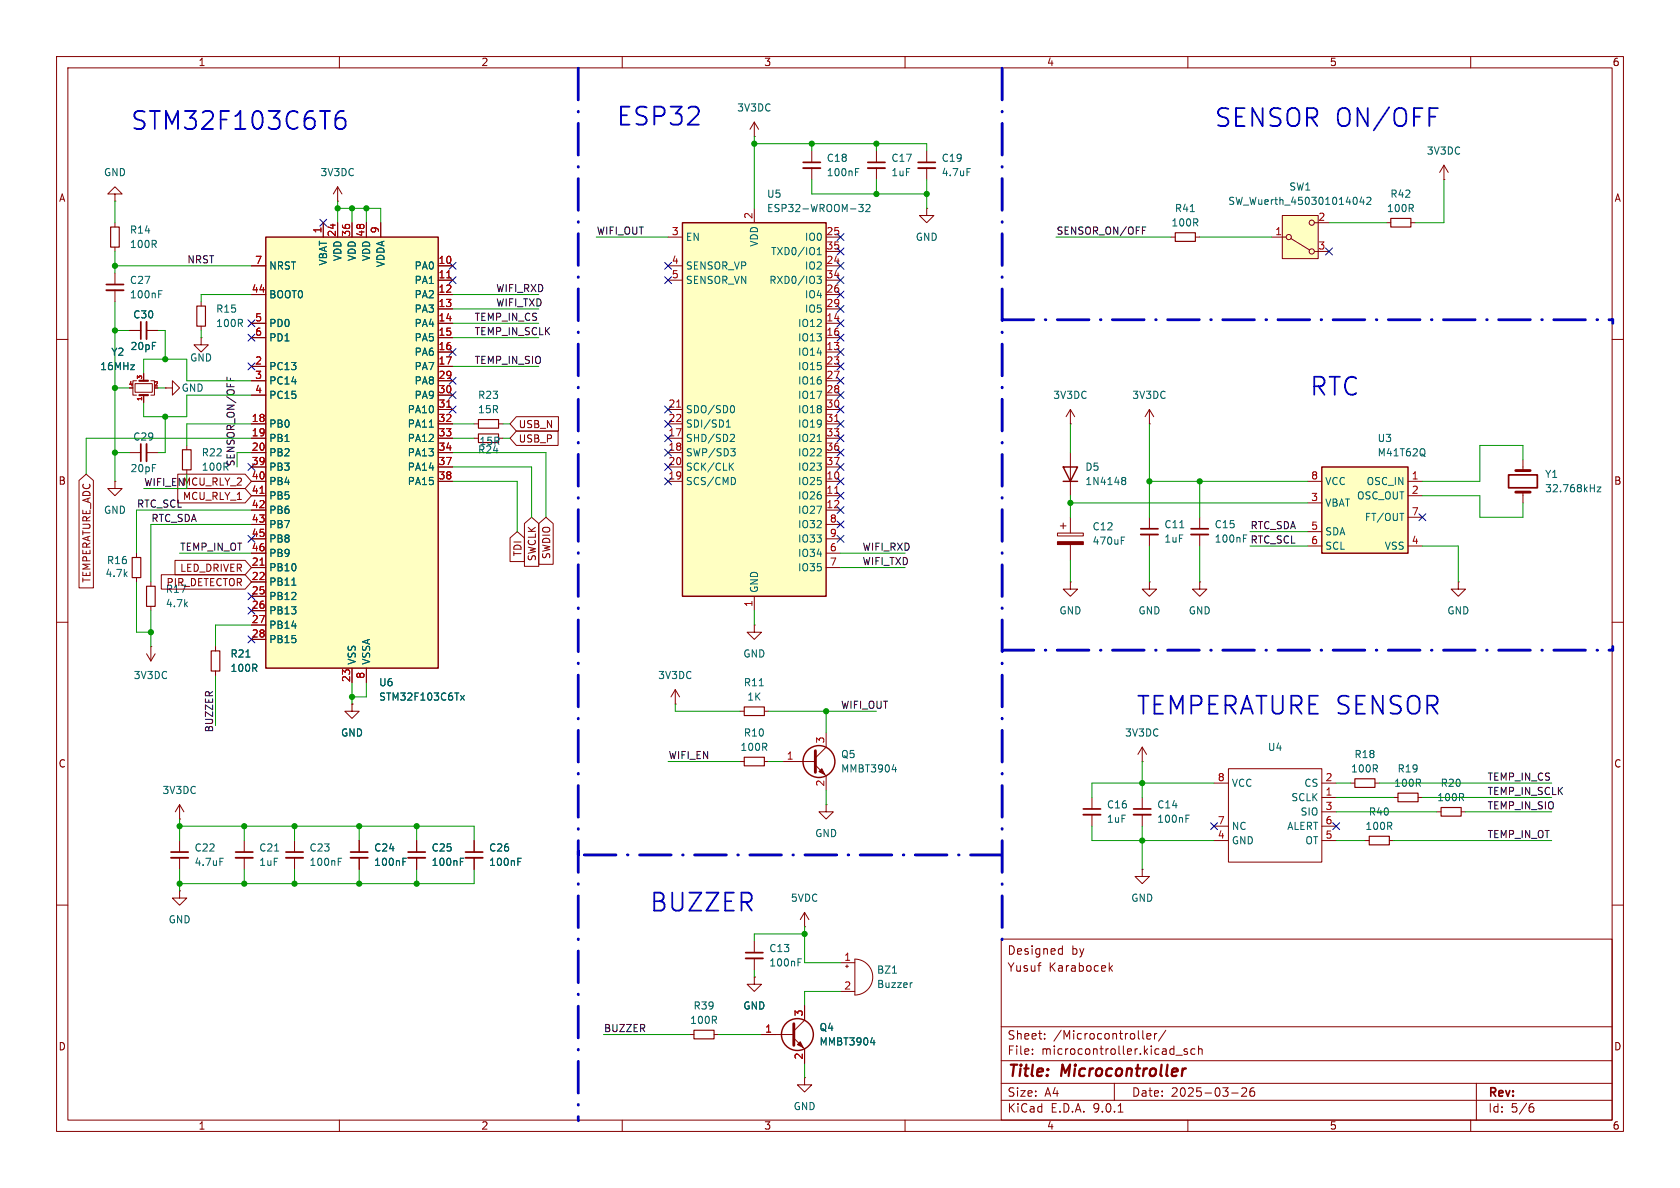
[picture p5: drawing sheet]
<svg xmlns="http://www.w3.org/2000/svg" width="297mm" height="210mm" viewBox="0 0 297 210" stroke-linecap="round" stroke-linejoin="round" font-family="sans-serif">
<g fill="none" stroke="#840000" stroke-width=".18">
<path d="M10 10h277v190h-277zM12 12h273v186h-273zM60 10v2M110 10v2M160 10v2M210 10v2M260 10v2M163.8 36.8v1.3h1.3l-1.3 1.3-1.2-1.3h1.2M163.8 36.8h.1M245.1 39.4h.8M249.4 39.4h.8M10 60h2"/>
<path d="M285 60h2M10 110h2M26.7 102.9v.7M26.7 107.2v.8M285 110h2M10 160h2M177 166h108v32h-108zM187.4 167.7l.4 .1M187.8 167.2v1.5M187.8 168.6l-.4 .1M196.1 170.2v1.5M196.2 171.1l.5 .6"/>
<path d="M196.7 170.7l-.6 .6M285 160h2M60 198v2M110 198v2M160 198v2M177 194.5h108M177 191.5h108M177 187.5h108M177 181.5h108M182.5 186.3v.1M182.5 185.5v.1M184.7 183.6v.1"/>
<path d="M184.7 182.8v.1M197 191.5v3M197.7 196.6h.8M202 182.2v1.3l.2 .2M202.7 183.2l.8-.1-.1-.3-.4-.1-.3 .2 .1 .7h.6M204.1 182.7v1M204.5 182.7l-.3 .1-.1 .2M206.1 182.1l-1.3 2M207.9 186.5h1.1M209.9 185.5l-.4-.1-.2 .2 .1 .2 .5 .2v.3h-.6M210 198v2M211.2 185.5l-.4-.1-.3 .3v.4l.2 .2h.5"/>
<path d="M211.9 185.5l.2-.1 .4 .1v.9M211.9 184.9v1.5M217.7 193.2h1.2M219.5 192.4l.6-.1 .2 .1 .1 .3-.9 1.1h.9M221.7 192.3a.59 .59 0 0 0-.7 .6v.6l.1 .2 .4 .1 .2-.1 .1-.5-.1-.3h-.5l-.2 .3M260 198v2M261 191.5v6.5M270.6 195.7h.4l.2 .3-.1 .5-.5 .1M271 195.1l-.4 .1"/>
</g>
<path d="M209.7 188.9l-.5 .2" fill="none" stroke="#840000" stroke-width=".4"/>
<path d="M245.9 38.6h3.5v1.5h-3.5zM25.9 103.6h1.5v3.6h-1.5z" fill="none" stroke="#840000" stroke-width=".2"/>
<path d="M47 41.9h30.5v76.2h-30.5z" fill="#ffffc2"/>
<path d="M47 41.9h30.5v76.2h-30.5z" fill="none" stroke="#840000" stroke-width=".25"/>
<g fill="none" stroke="#840000" stroke-width=".18">
<path d="M57.1 39.4v2.5M59.7 35.6h.1M59.7 33v2.6M59.7 39.4v2.5M59.7 33l-.8 1.3M59.7 33l.8 1.3M62.2 39.4v2.5M64.8 39.4v2.5M67.3 39.4v2.5M22.9 58.4h2M25.9 58.4h2M44.4 47h2.6"/>
<path d="M44.4 52.1h2.6M44.4 57.2h2.6M44.4 59.7h2.6M77.5 47h2.5M77.5 52.1h2.5M77.5 57.2h2.5M77.5 59.7h2.5M77.5 49.5h2.5M77.5 54.6h2.5M44.4 64.8h2.6M44.4 67.3h2.6M44.4 69.9h2.6"/>
<path d="M44.4 74.9h2.6M44.4 77.5h2.6M77.5 64.8h2.5M77.5 67.3h2.5M77.5 69.9h2.5M77.5 74.9h2.5M77.5 77.5h2.5M77.5 62.2h2.5M77.5 72.4h2.5M20.3 85.1v1.3h1.3l-1.3 1.2-1.3-1.2h1.3M20.3 85.1h.1M44.4 80h2.6"/>
<path d="M44.4 82.6h2.6M44.4 85.1h2.6M44.4 87.6h2.6M44.4 90.2h2.6M44.4 92.7h2.6M44.4 95.3h2.6M44.4 97.8h2.6M77.5 80h2.5M77.5 82.6h2.5M77.5 85.1h2.5M44.4 100.3h2.6M44.4 102.9h2.6"/>
<path d="M44.4 105.4h2.6M44.4 108h2.6M44.4 110.5h2.6M44.4 113h2.6M62.2 118.1v2.6M64.8 118.1v2.6M31.7 148.6v2M31.7 151.6v2.1M121.9 182.9h.8M126.2 182.9h.8M142.2 190.5v1.3h1.3l-1.3 1.2-1.2-1.2h1.2M142.2 190.5h.1"/>
</g>
<path d="M79 49.1h.7M79 72h.7M46 87.2h.7M46 99.9h.7" fill="none" stroke="#a90000" stroke-width=".18"/>
<path d="M75.9 75.5h.7M51.6 103.4h.7M81.4 122.9l.7 .9M82.1 122.9l-.7 .9M38.9 151.7h.6" fill="none" stroke="#006464" stroke-width=".18"/>
<path d="M122.7 182.1h3.5v1.5h-3.5z" fill="none" stroke="#840000" stroke-width=".2"/>
<path d="M24.9 56.9v3M30.2 150.6h3.1" fill="none" stroke="#840000" stroke-width=".3"/>
<path d="M25.9 56.9v3M30.2 151.6h3.1" fill="none" stroke="#840000" stroke-width=".33"/>
<path d="M226.7 38.1h6.3v7.6h-6.3z" fill="#ffffc2"/>
<g fill="none" stroke="#840000" stroke-width=".18">
<path d="M20.3 34.3h1.3l-1.3-1.3-1.3 1.3h1.3v1.3M20.3 35.6h.1M20.3 39.4v.7M226.7 38.1h6.3v7.6h-6.3zM232.4 39.4h2.5M255.3 31.8h.1M255.3 29.2l-.8 1.3M255.3 29.2l.7 1.3M255.3 29.2v2.6M20.3 43.7v.8M20.3 48.3v2M20.3 51.3v2"/>
<path d="M35.6 59.7v1.3h1.2l-1.2 1.2-1.3-1.2h1.3M35.6 59.7h.1M35.6 53.3v.8M35.6 57.7v.7M224.8 41.9h2.5M228.2 42.2l3.3 2M232.4 44.5h2.5M23.9 67.8h3v1.5h-3zM24.1 67.3h-.6v2.6h.6M25.4 66v1.3M25.4 69.9v1.2M26.7 67.3h.6v2.6h-.6"/>
<path d="M29.2 68.6h1.3v-1.3l1.2 1.3-1.2 1.3v-1.3M29.2 68.6h.1M83.8 77.5h.8M83.8 74.9h.8M88.1 77.5h.8M88.1 74.9h.8M25.9 115.6l.8 1.2M26.7 114.3h.1M26.7 114.3v2.5M27.4 115.6l-.7 1.2M38.1 114.3v.8M38.1 118.6v.8"/>
<path d="M203.2 102.9v1.2h1.3l-1.3 1.3-1.3-1.3h1.3M203.2 102.9h.1M212.1 102.9v1.2h1.3l-1.3 1.3-1.3-1.3h1.3M212.1 102.9h.1M257.8 102.9v1.2h1.3l-1.3 1.3-1.3-1.3h1.3M257.8 102.9h.1M201.9 134.6h.1M201.9 132.1v2.5M201.9 132.1l-.7 1.3M201.9 132.1l.8 1.3M214.6 138.4h2.6M217.2 135.9h16.5v16.5h-16.5z"/>
<path d="M233.7 138.4h2.5M238.8 138.4h.7M243.1 138.4h.7M31.7 144.8h.1M31.7 157.5v1.3h1.3l-1.3 1.2-1.2-1.2h1.2M31.7 157.5h.1M31.7 142.2l-.7 1.3M31.7 142.2l.8 1.3M31.7 142.2v2.6M73.7 148.6v2M73.7 151.6v2.1M83.8 148.6v2"/>
<path d="M83.8 151.6v2.1M146 142.2v1.3h1.3l-1.3 1.3-1.2-1.3h1.2M146 142.2h.1M193 141v2M193 144v2.1M201.9 153.7v1.2h1.3l-1.3 1.3-1.2-1.3h1.2M201.9 153.7h.1M201.9 141v2M201.9 144v2.1M214.6 148.6h2.6M214.6 146.1h2.6M233.7 148.6h2.5"/>
<path d="M233.7 141h2.5M233.7 143.5h2.5M233.7 146.1h2.5M241.3 148.6h.8M245.6 148.6h.8M246.4 141h.7M250.7 141h.8M254 143.5h.8M258.3 143.5h.8M142.2 177.8v2.5l-1.9 1.9M134.6 182.9h5.7M140.3 183.5l1.9 1.9v2.6"/>
<circle cx="231.9" cy="39.4" r=".46"/>
<circle cx="227.8" cy="41.9" r=".46"/>
<circle cx="231.9" cy="44.5" r=".46"/>
</g>
<g fill="none" stroke="#006464" stroke-width=".18">
<path d="M239.9 35.1v.8M240.7 34.8l-.3 .9h.8M241 35.3v.8M241.6 35l.5-.1 .3 .3-.8 .9h.8M28.1 52h.4M28.1 51.4h.6M43.5 116.1h.7M81.4 152.3h.4M81.4 151.7h.6M91.6 152.3h.4M91.6 151.7h.6M209.7 144.7h.4"/>
<path d="M209.7 144.1h.6M153.9 184.3h.8M154.5 183.9v.8"/>
</g>
<path d="M140.3 181v3.8" fill="none" stroke="#840000" stroke-width=".51"/>
<circle cx="141" cy="182.9" r="2.82" fill="none" stroke="#840000" stroke-width=".25"/>
<path d="M141 184.7l.5-.5 .5 1z" fill="#840000" stroke="#840000" stroke-width=".18"/>
<path d="M19.6 40.1h1.5v3.6h-1.5zM34.8 54.1h1.5v3.6h-1.5zM84.6 76.7h3.5v1.5h-3.5zM84.6 74.2h3.5v1.5h-3.5zM37.3 115.1h1.6v3.5h-1.6zM239.5 137.7h3.6v1.5h-3.6zM242.1 147.8h3.5v1.6h-3.5zM247.1 140.2h3.6v1.5h-3.6zM254.8 142.7h3.5v1.6h-3.5z" fill="none" stroke="#840000" stroke-width=".2"/>
<path d="M24.6 69.9h1.6M24.6 67.3h1.6" fill="none" stroke="#840000" stroke-width=".38"/>
<path d="M18.8 50.3h3M72.1 150.6h3.1M82.3 150.6h3M191.5 143h3.1M200.4 143h3.1" fill="none" stroke="#840000" stroke-width=".3"/>
<path d="M18.8 51.3h3M72.1 151.6h3.1M82.3 151.6h3M191.5 144h3.1M200.4 144h3.1" fill="none" stroke="#840000" stroke-width=".33"/>
<path d="M233.7 82.6h15.2v15.2h-15.2z" fill="#ffffc2"/>
<path d="M188 82.6h2.5l-1.3 2.5zM188 85.1h2.5M233.7 82.6h15.2v15.2h-15.2z" fill="none" stroke="#840000" stroke-width=".25"/>
<g fill="none" stroke="#840000" stroke-width=".18">
<path d="M133.3 24.1h.1M133.3 21.6v2.5M133.3 21.6l-.7 1.3M133.3 21.6l.8 1.3M143.5 26.7v2M143.5 29.7v2.1M154.9 26.7v2M154.9 29.7v2.1M163.8 26.7v2M163.8 29.7v2.1M207 41.9h.8M211.3 41.9h.8"/>
<path d="M33 78.7v.8M189.2 74.9h.1M189.2 72.4v2.5M189.2 72.4l-.7 1.3M189.2 72.4l.8 1.3M203.2 74.9h.1M203.2 72.4l-.8 1.3M203.2 72.4l.8 1.3M203.2 72.4v2.5M22.9 80h2M24.1 97.8v.8M25.9 80h2"/>
<path d="M33 83.1v.7M186.9 94.2h4.6v.5h-4.6zM187.5 93h1M188 92.5v1M189.2 80v7.6M189.2 91.4v2.8M189.2 96.3v2.8M203.2 91.4v2.1M203.2 94.5v2M212.1 91.4v2.1M212.1 94.5v2M231.1 85.1h2.6"/>
<path d="M231.1 88.9h2.6M231.1 94h2.6M231.1 96.5h2.6M248.9 85.1h2.6M248.9 96.5h2.6M248.9 87.6h2.6M248.9 91.4h2.6M269.2 81.3v1.9M269.2 87v1.9M24.1 102.1v.8M133.3 110.5v1.3h1.3l-1.3 1.2-1.2-1.2h1.2M133.3 110.5h.1"/>
<path d="M189.2 102.9v1.2h1.3l-1.3 1.3-1.2-1.3h1.2M189.2 102.9h.1M62.2 124.5v1.2h1.3l-1.3 1.3-1.2-1.3h1.2M62.2 124.5h.1M119.4 124.5h.1M119.4 121.9l-.8 1.3M119.4 121.9l.7 1.3M119.4 121.9v2.6M130.8 125.7h.8M130.8 134.6h.8M135.1 125.7h.8M135.1 134.6h.8"/>
<path d="M43.2 148.6v2M43.2 151.6v2.1M52.1 148.6v2M52.1 151.6v2.1M63.5 148.6v2M63.5 151.6v2.1M133.3 172.7v1.3h1.3l-1.3 1.3-1.2-1.3h1.2M133.3 172.7h.1M133.3 166.4v2M133.3 169.4v2.1M142.2 163.8h.1M142.2 161.3l-.7 1.3"/>
<path d="M142.2 161.3l.8 1.3M142.2 161.3v2.5"/>
</g>
<g fill="none" stroke="#006464" stroke-width=".18">
<path d="M151.2 29.8h.6M151.2 30.4h.5M171 29.8h.6M210.4 37.4h.8M251.8 79.5v.9M198.2 95.5h.5M198.2 94.9h.6M198.4 84.9h.1M198.4 84.5l.4-.1 .2 .1v.2l-.2 .2M198.5 84.9h.3M198.5 84.9l-.1 .1M198.8 84.9l.2 .3v.3l-.2 .2-.4-.1"/>
<path d="M208.6 93.3h.7M219.8 95.2h.4M219.8 94.6h.6M247.5 90.7h.7M251.8 80.7h.2M282.4 86.1h.6l-.6 .8h.6M134.2 121.2h.8M48.6 150.4h.7M59.8 152.3h.4M59.8 151.7h.6M71.2 152.3h.5M71.2 151.7h.6"/>
<path d="M141.1 170.1h.4M141.1 169.5h.6"/>
</g>
<path d="M142 28.7h3M153.4 28.7h3.1M162.3 28.7h3.1M24.9 78.5v3M201.7 93.5h3M210.6 93.5h3M266.7 83.9h5.1v2.3h-5.1zM41.7 150.6h3M50.5 150.6h3.1M62 150.6h3M131.8 168.4h3.1" fill="none" stroke="#840000" stroke-width=".3"/>
<path d="M142 29.7h3M153.4 29.7h3.1M162.3 29.7h3.1M25.9 78.5v3M201.7 94.5h3M210.6 94.5h3M41.7 151.6h3M50.5 151.6h3.1M62 151.6h3M131.8 169.4h3.1" fill="none" stroke="#840000" stroke-width=".33"/>
<path d="M186.9 95.8h4.6v.5h-4.6z" fill="#840000" stroke="#840000" stroke-width=".18"/>
<path d="M207.8 41.1h3.5v1.6h-3.5zM32.3 79.5h1.5v3.6h-1.5zM23.4 98.6h1.5v3.5h-1.5zM131.6 125h3.5v1.5h-3.5zM131.6 133.9h3.5v1.5h-3.5z" fill="none" stroke="#840000" stroke-width=".2"/>
<path d="M268 87h2.5M268 83.2h2.5" fill="none" stroke="#840000" stroke-width=".51"/>
<path d="M120.6 39.4h25.4v66h-25.4z" fill="#ffffc2"/>
<g fill="none" stroke="#840000" stroke-width=".25">
<path d="M120.6 39.4h25.4v66h-25.4z"/>
<circle cx="144.8" cy="134.6" r="2.82"/>
</g>
<g fill="none" stroke="#840000" stroke-width=".18">
<path d="M57.1 39.4v2.5M59.7 39.4v2.5M62.2 39.4v2.5M64.8 39.4v2.5M67.3 39.4v2.5M133.3 36.8v2.6M22.9 58.4h2M25.9 58.4h2M44.4 47h2.6M44.4 52.1h2.6M44.4 57.2h2.6M44.4 59.7h2.6"/>
<path d="M77.5 47h2.5M77.5 49.5h2.5M77.5 52.1h2.5M77.5 54.6h2.5M77.5 57.2h2.5M77.5 59.7h2.5M118.1 41.9h2.5M118.1 47h2.5M118.1 49.5h2.5M146 41.9h2.6M146 47h2.6M146 49.5h2.6"/>
<path d="M146 44.5h2.6M146 52.1h2.6M146 54.6h2.6M146 57.2h2.6M146 59.7h2.6M25.4 66v1.3M25.4 69.9v1.2M44.4 74.9h2.6M44.4 77.5h2.6M44.4 64.8h2.6M44.4 67.3h2.6M44.4 69.9h2.6"/>
<path d="M77.5 72.4h2.5M77.5 74.9h2.5M77.5 77.5h2.5M77.5 62.2h2.5M77.5 64.8h2.5M77.5 67.3h2.5M77.5 69.9h2.5M91.3 73.7h7.4v2.5h-7.4l-1.1-1.3zM91.3 76.2h7.4v2.5h-7.4l-1.1-1.2zM118.1 72.4h2.5M118.1 74.9h2.5M118.1 77.5h2.5"/>
<path d="M146 72.4h2.6M146 74.9h2.6M146 77.5h2.6M146 62.2h2.6M146 64.8h2.6M146 67.3h2.6M146 69.9h2.6M14 84.9l1.2-1.1 1.3 1.1v19h-2.5zM30.9 99.1h12.4l1.1 1.2-1.1 1.3h-12.4zM31.4 83.8h11.9l1.1 1.3-1.1 1.3h-11.9zM31.4 86.4h11.9l1.1 1.2-1.1 1.3h-11.9zM44.4 80h2.6"/>
<path d="M44.4 82.6h2.6M44.4 85.1h2.6M44.4 87.6h2.6M44.4 90.2h2.6M44.4 92.7h2.6M44.4 95.3h2.6M44.4 97.8h2.6M77.5 80h2.5M77.5 82.6h2.5M77.5 85.1h2.5M90.2 95.1l1.2-1.1 1.3 1.1v4.2h-2.5zM92.7 92.6l1.3-1.2 1.3 1.2v7.5h-2.6z"/>
<path d="M95.2 92.6l1.3-1.2 1.3 1.2v7.2h-2.6zM118.1 80h2.5M118.1 82.6h2.5M118.1 85.1h2.5M146 80h2.6M146 82.6h2.6M146 85.1h2.6M146 87.6h2.6M146 90.2h2.6M146 92.7h2.6M146 95.3h2.6M146 97.8h2.6"/>
<path d="M28.5 101.6h14.8l1.1 1.3-1.1 1.2h-14.8zM38.1 114.3v.8M38.1 118.6v.8M44.4 100.3h2.6M44.4 102.9h2.6M44.4 105.4h2.6M44.4 108h2.6M44.4 110.5h2.6M44.4 113h2.6M62.2 118.1v2.6M64.8 118.1v2.6M133.3 105.4v2.6"/>
<path d="M146 100.3h2.6M62.2 124.5h.1M138.4 134.6h5.7M144.1 135.3l1.9 1.9v2.5M146 129.5v2.6l-1.9 1.9M63.5 148.6v2M63.5 151.6v2.1M73.7 148.6v2M73.7 151.6v2.1M83.8 148.6v2M83.8 151.6v2.1M133.3 172.7h.1"/>
<path d="M142.2 177.8v2.5M148.6 170.2h2.5M148.6 175.3h2.5M149.5 170.8h.5M149.7 170.6v.5M151.1 169.5a3.2 3.2 0 0 1 3.2 3.2 3.2 3.2 0 0 1-3.2 3.2zM134.6 182.9h2.6M142.2 185.4v2.6"/>
</g>
<g fill="none" stroke="#006464" stroke-width=".18">
<path d="M151.8 36.1h.8l-.4 .5 .3 .1v.6l-.1 .1-.6-.1M153.1 36.3l.5-.2 .2 .4-.8 .9h.8M144.4 48.8h.8l-.4 .5 .3 .1v.6l-.1 .1-.5-.1M144.5 45h.7M144.5 44.1l.3-.3v1.2M75.9 75.5h.7M128.4 75.5h.7M128.4 74.6l.4-.4v1.3M129.2 79.3h.8l-.5 .5 .4 .1 .1 .4-.3 .3h-.3M129.3 76.8h.4l.1 .3-.7 .9h.7M129.4 71.7a.68 .68 0 0 1 .5 .6 .68 .68 0 0 1-.5 .7M144.5 78h.7"/>
<path d="M129.1 82.4l.6 .7M129.7 81.9l-.8 .7M129.8 84.5l.2 .4-.2 .7M43.5 116.1h.7M51.6 103.4h.7M81.4 122.9l.7 .9M82.1 122.9l-.7 .9M157.7 136h.8M158.3 135.6v.9M71.2 152.3h.5M71.2 151.7h.6M81.4 152.3h.4"/>
<path d="M81.4 151.7h.6M91.6 152.3h.4M91.6 151.7h.6M157.8 172h.7M161.3 173.7l-.3 .1M153.9 184.3h.8M154.5 183.9v.8"/>
</g>
<path d="M79 49.1h.7M79 72h.7M119.6 72h.7M147.6 74.5h.7M46 87.2h.7M46 99.9h.7M147.6 87.2h.7" fill="none" stroke="#a90000" stroke-width=".18"/>
<path d="M144.1 132.7v3.8" fill="none" stroke="#840000" stroke-width=".51"/>
<path d="M144.8 136.4l.5-.5 .5 1z" fill="#840000" stroke="#840000" stroke-width=".18"/>
<path d="M202 40.1h.6M40.1 66.7v.6" fill="none" stroke="#0f0f0f" stroke-width=".18"/>
<path d="M102.2 12.1v186M177.2 12.1v154.3M177.2 56.5h107.9M285.1 56.5v.7M177.2 114.9h107.9M285.1 114.3v.6M102.2 151.1v-.6M177.2 151.1h-75" fill="none" stroke="#0000c2" stroke-width=".51" stroke-dasharray="5.6 2 .1 2"/>
<g fill="none" stroke="#009600" stroke-width=".18">
<path d="M20.3 35.6v3.8M59.7 36.8h7.6v2.6M59.7 35.6v3.8M62.2 36.8v2.6M64.8 36.8v2.6M133.3 24.1v12.7M133.3 25.4h30.5v1.3M143.5 25.4v1.3M143.5 31.8v2.5h20.3M154.9 25.4v1.3M154.9 31.8v2.5M163.8 31.8v5"/>
<path d="M234.9 39.4h10.2M255.3 31.8v7.6h-5.1M20.3 44.5v3.8M20.3 53.3v31.8M20.3 58.4h2.6M20.3 47h24.1M27.9 58.4h1.3v5.1M35.6 58.4v1.3M44.4 52.1h-8.8v1.2M80 52.1h15.2M80 54.6h15.2M80 57.2h15.2"/>
<path d="M80 59.7h15.2M105.4 41.9h12.7M186.7 41.9h20.3M212.1 41.9h12.7M20.3 68.6h2.6M25.4 66v-2.5h7.6v3.8h11.4M27.9 68.6h1.3M29.2 73.7v6.3h-1.3M44.4 69.9h-11.4v3.8h-7.6v-2.6M44.4 74.9h-11.4v3.8M44.4 77.5h-29.2v6.3M80 74.9h3.8"/>
<path d="M80 77.5h3.8M80 64.8h15.2M88.9 74.9h1.3M88.9 77.5h1.3M189.2 74.9v5.1M203.2 74.9v16.5M20.3 80h2.6M31.7 97.8h12.7M33 83.8v2.6h-7.6M41.9 80h2.5M44.4 92.7h-17.7v10.2M44.4 90.2h-20.3v7.6"/>
<path d="M80 82.6h14v8.8M80 80h16.5v11.4M80 85.1h11.4v8.9M148.6 97.8h11.4M189.2 87.6v3.8M189.2 99.1v3.8M189.2 88.9h41.9M203.2 96.5v6.4M203.2 85.1h27.9M212.1 85.1v6.3M212.1 96.5v6.4M221 96.5h10.1"/>
<path d="M221 94h10.1M251.5 96.5h6.3v6.4M251.5 87.6h10.1v3.8h7.6v-2.5M269.2 81.3v-2.6h-7.6v6.4h-10.1M24.1 102.9v8.9h2.6M26.7 108v6.3M38.1 119.4v8.9M44.4 110.5h-6.3v3.8M133.3 108v2.5M148.6 100.3h11.4M62.2 120.7v3.8M64.8 120.7v2.5h-2.6"/>
<path d="M118.1 134.6h12.7M119.4 124.5v1.2h11.4M135.9 125.7h19M135.9 134.6h2.5M146 125.7v3.8M146 139.7v2.5M201.9 134.6v6.4M214.6 138.4h-21.6v2.6M236.2 138.4h2.6M243.8 138.4h30.5M31.7 146.1h52.1v2.5M31.7 144.8v3.8"/>
<path d="M31.7 153.7v3.8M43.2 146.1v2.5M43.2 153.7v2.5M52.1 146.1v2.5M52.1 153.7v2.5M63.5 146.1v2.5M63.5 153.7v2.5M73.7 146.1v2.5M73.7 153.7v2.5M83.8 153.7v2.5h-52.1M193 146.1v2.5h21.6M201.9 146.1v7.6"/>
<path d="M236.2 143.5h17.8M236.2 141h10.2M236.2 148.6h5.1M246.4 148.6h27.9M251.5 141h22.8M259.1 143.5h15.2M133.3 171.5v1.2M142.2 165.1h-8.9v1.3M142.2 163.8v6.4h6.4M148.6 175.3h-6.4v2.5M106.7 182.9h15.2M127 182.9h7.6"/>
<path d="M142.2 188v2.5"/>
</g>
<g fill="none" stroke="#000084" stroke-width=".18">
<path d="M56.5 38.8l1.3 1.2M57.8 38.8l-1.3 1.2M43.8 59.1l1.3 1.2M43.8 56.5l1.3 1.3M45.1 59.1l-1.3 1.2M45.1 56.5l-1.3 1.3M79.4 48.9l1.2 1.2M79.4 46.4l1.2 1.2M80.6 48.9l-1.2 1.2M80.6 46.4l-1.2 1.2M117.5 48.9l1.2 1.2M117.5 46.4l1.2 1.2"/>
<path d="M118.7 48.9l-1.2 1.2M118.7 46.4l-1.2 1.2M148 56.5l1.2 1.3M148 59.1l1.2 1.2M148 46.4l1.2 1.2M148 54l1.2 1.2M148 43.8l1.2 1.3M148 51.5l1.2 1.2M148 48.9l1.2 1.2M148 41.3l1.2 1.2M149.2 56.5l-1.2 1.3M149.2 59.1l-1.2 1.2"/>
<path d="M149.2 46.4l-1.2 1.2M149.2 54l-1.2 1.2M149.2 43.8l-1.2 1.3M149.2 51.5l-1.2 1.2M149.2 48.9l-1.2 1.2M149.2 41.3l-1.2 1.2M234.3 43.8l1.3 1.3M235.6 43.8l-1.3 1.3M43.8 64.2l1.3 1.2M45.1 64.2l-1.3 1.2M79.4 69.2l1.2 1.3M79.4 71.8l1.2 1.2"/>
<path d="M79.4 61.6l1.2 1.2M79.4 66.7l1.2 1.2M80.6 69.2l-1.2 1.3M80.6 71.8l-1.2 1.2M80.6 61.6l-1.2 1.2M80.6 66.7l-1.2 1.2M117.5 79.4l1.2 1.2M117.5 76.9l1.2 1.2M117.5 74.3l1.2 1.2M117.5 71.8l1.2 1.2M118.7 76.9l-1.2 1.2M118.7 74.3l-1.2 1.2"/>
<path d="M118.7 79.4l-1.2 1.2M118.7 71.8l-1.2 1.2M148 69.2l1.2 1.3M148 66.7l1.2 1.2M148 61.6l1.2 1.2M148 64.2l1.2 1.2M148 76.9l1.2 1.2M148 74.3l1.2 1.2M148 79.4l1.2 1.2M148 71.8l1.2 1.2M149.2 69.2l-1.2 1.3M149.2 66.7l-1.2 1.2"/>
<path d="M149.2 61.6l-1.2 1.2M149.2 64.2l-1.2 1.2M149.2 76.9l-1.2 1.2M149.2 74.3l-1.2 1.2M149.2 79.4l-1.2 1.2M149.2 71.8l-1.2 1.2M43.8 94.6l1.3 1.3M43.8 81.9l1.3 1.3M45.1 81.9l-1.3 1.3M45.1 94.6l-1.3 1.3M117.5 84.5l1.2 1.2M117.5 81.9l1.2 1.3"/>
<path d="M118.7 84.5l-1.2 1.2M118.7 81.9l-1.2 1.3M148 81.9l1.2 1.3M148 84.5l1.2 1.2M148 87l1.2 1.2M148 94.6l1.2 1.3M148 92.1l1.2 1.2M148 89.6l1.2 1.2M149.2 81.9l-1.2 1.3M149.2 84.5l-1.2 1.2M149.2 87l-1.2 1.2M149.2 94.6l-1.2 1.3"/>
<path d="M149.2 92.1l-1.2 1.2M149.2 89.6l-1.2 1.2M250.9 90.8l1.2 1.2M252.1 90.8l-1.2 1.2M43.8 112.4l1.3 1.2M43.8 107.3l1.3 1.3M43.8 104.8l1.3 1.2M45.1 112.4l-1.3 1.2M45.1 107.3l-1.3 1.3M45.1 104.8l-1.3 1.2M214 145.4l1.2 1.3M215.2 145.4l-1.2 1.3"/>
<path d="M235.6 145.4l1.2 1.3M236.8 145.4l-1.2 1.3"/>
</g>
<path d="M60.8 19.6a1.13 1.13 0 0 0-1.4 .8M252.7 19.1h1.5M59.4 21.1l.5-.3h.6l.4 .3 .2 .3v.8l-.3 .4-.3 .2h-.6l-.5-.3" fill="none" stroke="#0000c2" stroke-width=".32"/>
<g fill="#009600" stroke="#009600" stroke-width=".18">
<circle cx="20.3" cy="68.6" r=".46"/>
<circle cx="20.3" cy="58.4" r=".46"/>
<circle cx="29.2" cy="63.5" r=".46"/>
<circle cx="20.3" cy="47" r=".46"/>
<circle cx="73.7" cy="146.1" r=".46"/>
<circle cx="146" cy="125.7" r=".46"/>
<circle cx="73.7" cy="156.2" r=".46"/>
<circle cx="63.5" cy="156.2" r=".46"/>
<circle cx="142.2" cy="165.1" r=".46"/>
<circle cx="62.2" cy="36.8" r=".46"/>
<circle cx="59.7" cy="36.8" r=".46"/>
<circle cx="64.8" cy="36.8" r=".46"/>
<circle cx="62.2" cy="123.2" r=".46"/>
<circle cx="43.2" cy="146.1" r=".46"/>
<circle cx="52.1" cy="146.1" r=".46"/>
<circle cx="63.5" cy="146.1" r=".46"/>
<circle cx="52.1" cy="156.2" r=".46"/>
<circle cx="43.2" cy="156.2" r=".46"/>
<circle cx="31.7" cy="146.1" r=".46"/>
<circle cx="26.7" cy="111.8" r=".46"/>
<circle cx="31.7" cy="156.2" r=".46"/>
<circle cx="20.3" cy="80" r=".46"/>
<circle cx="29.2" cy="73.7" r=".46"/>
<circle cx="133.3" cy="25.4" r=".46"/>
<circle cx="143.5" cy="25.4" r=".46"/>
<circle cx="154.9" cy="25.4" r=".46"/>
<circle cx="154.9" cy="34.3" r=".46"/>
<circle cx="163.8" cy="34.3" r=".46"/>
<circle cx="201.9" cy="148.6" r=".46"/>
<circle cx="189.2" cy="88.9" r=".46"/>
<circle cx="203.2" cy="85.1" r=".46"/>
<circle cx="212.1" cy="85.1" r=".46"/>
<circle cx="201.9" cy="138.4" r=".46"/>
</g>
<g font-size="4.4" fill="#0000c2">
<text x="23" y="23.4">STM32F103C6T6</text>
<text x="108.9" y="22.6">ESP32</text>
<text x="214.6" y="22.9">SENSOR ON/OFF</text>
<text x="231.4" y="70.4">RTC</text>
<text x="200.8" y="126.8">TEMPERATURE SENSOR</text>
<text x="114.7" y="161.6">BUZZER</text>
</g>
<g font-size="2.8" fill="#840000">
<text x="178" y="190.9">Title:</text>
<text x="187.7" y="190.9">Microcontroller</text>
</g>
<g font-size="2.1" fill="#840000">
<text x="178" y="172">Yusuf</text>
<text x="178" y="169">Designed</text>
<text x="185.4" y="172">Karabocek</text>
<text x="189.4" y="169">by</text>
<text x="178" y="184">Sheet:</text>
<text x="186.2" y="184">/Microcontroller/</text>
<text x="178" y="186.7">File:</text>
<text x="184.1" y="186.7">microcontroller.kicad_sch</text>
<text x="178" y="196.9">KiCad</text>
<text x="178" y="194.1">Size:</text>
<text x="184.7" y="194.1">A4</text>
<text x="185.7" y="196.9">E.D.A.</text>
<text x="193.3" y="196.9">9.0.1</text>
<text x="200" y="194.1">Date:</text>
<text x="207" y="194.1">2025-03-26</text>
<text x="263" y="194.3">Rev:</text>
<text x="263" y="196.9">Id:</text>
<text x="267.1" y="196.9">5/6</text>
</g>
<g font-size="1.8" fill="#840000">
<text x="35" y="11.9">1</text>
<text x="85" y="11.9">2</text>
<text x="135" y="11.9">3</text>
<text x="185" y="11.9">4</text>
<text x="235" y="11.9">5</text>
<text x="285" y="11.9">6</text>
<text x="10.3" y="35.9">A</text>
<text x="285.3" y="35.9">A</text>
<text x="91.6" y="75.9">USB_N</text>
<text x="91.6" y="78.4">USB_P</text>
<text x="10.3" y="85.9">B</text>
<text x="32.2" y="88.6">MCU_RLY_1</text>
<text x="285.3" y="85.9">B</text>
<text x="31.8" y="101.3">LED_DRIVER</text>
<text x="92.4" y="98.5" transform="rotate(-90 92.4 98.5)">TDI</text>
<text x="94.9" y="99.3" transform="rotate(-90 94.9 99.3)">SWCLK</text>
<text x="97.5" y="98.9" transform="rotate(-90 97.5 98.9)">SWDIO</text>
<text x="16.2" y="103.1" transform="rotate(-90 16.2 103.1)">TEMPERATURE_ADC</text>
<text x="29.3" y="103.8">PIR_DETECTOR</text>
<text x="10.3" y="135.9">C</text>
<text x="285.3" y="135.9">C</text>
<text x="10.3" y="185.9">D</text>
<text x="285.3" y="185.9">D</text>
<text x="35" y="199.9">1</text>
<text x="85" y="199.9">2</text>
<text x="135" y="199.9">3</text>
<text x="185" y="199.9">4</text>
<text x="235" y="199.9">5</text>
<text x="285" y="199.9">6</text>
</g>
<g font-size="1.8" fill="#006464">
<text x="130.2" y="19.9">3V3DC</text>
<text x="146.1" y="28.8">C18</text>
<text x="157.5" y="28.8">C17</text>
<text x="166.4" y="28.8">C19</text>
<text x="252.1" y="27.5">3V3DC</text>
<text x="18.3" y="31.3">GND</text>
<text x="56.6" y="31.3">3V3DC</text>
<text x="135.5" y="35.2">U5</text>
<text x="146.1" y="31.3">100nF</text>
<text x="157.5" y="31.3">1uF</text>
<text x="166.4" y="31.3">4.7uF</text>
<text x="227.8" y="33.9">SW1</text>
<text x="245.7" y="35.2">R42</text>
<text x="22.9" y="41.5">R14</text>
<text x="135.5" y="37.7">ESP32-WROOM-32</text>
<text x="207" y="40.2">100R</text>
<text x="207.6" y="37.7">R41</text>
<text x="217" y="36.4">SW_Wuerth_450301014042</text>
<text x="245.1" y="37.7">100R</text>
<text x="22.9" y="44">100R</text>
<text x="47.5" y="47.9">NRST</text>
<text x="58" y="47" transform="rotate(-90 58 47)">VBAT</text>
<text x="60.6" y="46.2" transform="rotate(-90 60.6 46.2)">VDD</text>
<text x="63.1" y="46.2" transform="rotate(-90 63.1 46.2)">VDD</text>
<text x="65.6" y="46.2" transform="rotate(-90 65.6 46.2)">VDD</text>
<text x="68.2" y="47.3" transform="rotate(-90 68.2 47.3)">VDDA</text>
<text x="73.2" y="47.9">PA0</text>
<text x="121.2" y="42.8">EN</text>
<text x="121.2" y="47.9">SENSOR_VP</text>
<text x="134.2" y="43.7" transform="rotate(-90 134.2 43.7)">VDD</text>
<text x="136.2" y="45.3">TXD0/IO1</text>
<text x="142.2" y="42.8">IO0</text>
<text x="142.2" y="47.9">IO2</text>
<text x="161.8" y="42.8">GND</text>
<text x="22.9" y="52.9">100nF</text>
<text x="22.9" y="50.4">C27</text>
<text x="47.5" y="52.9">BOOT0</text>
<text x="73.2" y="50.4">PA1</text>
<text x="73.2" y="52.9">PA2</text>
<text x="121.2" y="50.4">SENSOR_VN</text>
<text x="135.9" y="50.4">RXD0/IO3</text>
<text x="142.2" y="52.9">IO4</text>
<text x="23.5" y="56.5">C30</text>
<text x="38.1" y="58">100R</text>
<text x="38.1" y="55.5">R15</text>
<text x="47.5" y="58">PD0</text>
<text x="73.2" y="55.5">PA3</text>
<text x="73.2" y="58">PA4</text>
<text x="141" y="58">IO12</text>
<text x="142.2" y="55.5">IO5</text>
<text x="17.6" y="65.6">16MHz</text>
<text x="19.6" y="63.1">Y2</text>
<text x="23" y="62.1">20pF</text>
<text x="33.5" y="64.1">GND</text>
<text x="47.5" y="60.6">PD1</text>
<text x="47.5" y="65.6">PC13</text>
<text x="73.2" y="60.6">PA5</text>
<text x="73.2" y="63.1">PA6</text>
<text x="73.2" y="65.6">PA7</text>
<text x="141" y="60.6">IO13</text>
<text x="141" y="63.1">IO14</text>
<text x="141" y="65.6">IO15</text>
<text x="32" y="69.4">GND</text>
<text x="47.5" y="68.2">PC14</text>
<text x="47.5" y="70.7">PC15</text>
<text x="73.2" y="68.2">PA8</text>
<text x="73.2" y="70.7">PA9</text>
<text x="84.4" y="70.7">R23</text>
<text x="141" y="68.2">IO16</text>
<text x="141" y="70.7">IO17</text>
<text x="186.1" y="70.7">3V3DC</text>
<text x="200.1" y="70.7">3V3DC</text>
<text x="47.5" y="75.8">PB0</text>
<text x="72" y="73.3">PA10</text>
<text x="72" y="75.8">PA11</text>
<text x="84.4" y="73.3">15R</text>
<text x="121.2" y="73.3">SDO/SD0</text>
<text x="121.2" y="75.8">SDI/SD1</text>
<text x="141" y="73.3">IO18</text>
<text x="141" y="75.8">IO19</text>
<text x="23" y="83.7">20pF</text>
<text x="23.5" y="78.1">C29</text>
<text x="35.6" y="80.9">R22</text>
<text x="47.5" y="78.3">PB1</text>
<text x="47.5" y="80.9">PB2</text>
<text x="47.5" y="83.4">PB3</text>
<text x="72" y="78.3">PA12</text>
<text x="72" y="80.9">PA13</text>
<text x="72" y="83.4">PA14</text>
<text x="84.4" y="80.4">R24</text>
<text x="84.7" y="78.8">15R</text>
<text x="121.2" y="78.3">SHD/SD2</text>
<text x="121.2" y="80.9">SWP/SD3</text>
<text x="121.2" y="83.4">SCK/CLK</text>
<text x="141" y="78.3">IO21</text>
<text x="141" y="80.9">IO22</text>
<text x="141" y="83.4">IO23</text>
<text x="191.8" y="83.4">D5</text>
<text x="243.5" y="80.9">M41T62Q</text>
<text x="243.5" y="78.3">U3</text>
<text x="47.5" y="86">PB4</text>
<text x="47.5" y="88.5">PB5</text>
<text x="72" y="86">PA15</text>
<text x="121.2" y="86">SCS/CMD</text>
<text x="141" y="86">IO25</text>
<text x="141" y="88.5">IO26</text>
<text x="191.8" y="86">1N4148</text>
<text x="234.2" y="86">VCC</text>
<text x="234.2" y="89.8">VBAT</text>
<text x="239.8" y="88.5">OSC_OUT</text>
<text x="241.5" y="86">OSC_IN</text>
<text x="273.1" y="84.7">Y1</text>
<text x="273.1" y="87.2">32.768kHz</text>
<text x="18.3" y="91">GND</text>
<text x="47.5" y="91">PB6</text>
<text x="47.5" y="93.6">PB7</text>
<text x="141" y="91">IO27</text>
<text x="141" y="93.6">IO32</text>
<text x="193" y="94">C12</text>
<text x="205.7" y="93.6">C11</text>
<text x="214.6" y="93.6">C15</text>
<text x="234.2" y="94.8">SDA</text>
<text x="241.2" y="92.3">FT/OUT</text>
<text x="18.8" y="99.9">R16</text>
<text x="47.5" y="96.1">PB8</text>
<text x="47.5" y="98.7">PB9</text>
<text x="47.5" y="101.2">PB10</text>
<text x="141" y="96.1">IO33</text>
<text x="141" y="98.7">IO34</text>
<text x="141" y="101.2">IO35</text>
<text x="193" y="96.5">470uF</text>
<text x="205.7" y="96.1">1uF</text>
<text x="214.6" y="96.1">100nF</text>
<text x="234.2" y="97.4">SCL</text>
<text x="244.7" y="97.4">VSS</text>
<text x="18.6" y="102.2">4.7k</text>
<text x="29.2" y="107.5">4.7k</text>
<text x="29.2" y="105">R17</text>
<text x="47.5" y="103.7">PB11</text>
<text x="47.5" y="106.3">PB12</text>
<text x="134.2" y="104.9" transform="rotate(-90 134.2 104.9)">GND</text>
<text x="47.5" y="108.8">PB13</text>
<text x="47.5" y="111.4">PB14</text>
<text x="47.5" y="113.9">PB15</text>
<text x="187.2" y="108.8">GND</text>
<text x="201.2" y="108.8">GND</text>
<text x="210.1" y="108.8">GND</text>
<text x="255.8" y="108.8">GND</text>
<text x="40.6" y="119">100R</text>
<text x="40.6" y="116.4">R21</text>
<text x="63.1" y="117.6" transform="rotate(-90 63.1 117.6)">VSS</text>
<text x="65.6" y="117.6" transform="rotate(-90 65.6 117.6)">VSSA</text>
<text x="131.3" y="116.4">GND</text>
<text x="23.5" y="120.2">3V3DC</text>
<text x="66.9" y="121.5">U6</text>
<text x="66.9" y="124.1">STM32F103C6Tx</text>
<text x="116.3" y="120.2">3V3DC</text>
<text x="131.4" y="121.5">R11</text>
<text x="132" y="124.1">1K</text>
<text x="60.2" y="130.4">GND</text>
<text x="131.4" y="130.4">R10</text>
<text x="198.8" y="130.4">3V3DC</text>
<text x="130.8" y="132.9">100R</text>
<text x="148.6" y="134.2">Q5</text>
<text x="148.6" y="136.8">MMBT3904</text>
<text x="224.1" y="132.9">U4</text>
<text x="238.7" y="136.8">100R</text>
<text x="239.4" y="134.2">R18</text>
<text x="247" y="136.8">R19</text>
<text x="28.6" y="140.6">3V3DC</text>
<text x="195.6" y="143.1">C16</text>
<text x="204.5" y="143.1">C14</text>
<text x="217.7" y="139.3">VCC</text>
<text x="228.2" y="141.8">SCLK</text>
<text x="230.5" y="139.3">CS</text>
<text x="246.4" y="139.3">100R</text>
<text x="254" y="141.8">100R</text>
<text x="254.6" y="139.3">R20</text>
<text x="144" y="148.2">GND</text>
<text x="195.6" y="145.6">1uF</text>
<text x="204.5" y="145.6">100nF</text>
<text x="217.7" y="146.9">NC</text>
<text x="217.7" y="149.5">GND</text>
<text x="227.5" y="146.9">ALERT</text>
<text x="229.8" y="144.4">SIO</text>
<text x="230.7" y="149.5">OT</text>
<text x="241.3" y="146.9">100R</text>
<text x="241.9" y="144.4">R40</text>
<text x="34.3" y="150.7">C22</text>
<text x="34.3" y="153.3">4.7uF</text>
<text x="45.7" y="153.3">1uF</text>
<text x="45.7" y="150.7">C21</text>
<text x="54.6" y="153.3">100nF</text>
<text x="54.6" y="150.7">C23</text>
<text x="66" y="153.3">100nF</text>
<text x="66" y="150.7">C24</text>
<text x="76.2" y="153.3">100nF</text>
<text x="76.2" y="150.7">C25</text>
<text x="86.4" y="153.3">100nF</text>
<text x="86.4" y="150.7">C26</text>
<text x="139.7" y="159.6">5VDC</text>
<text x="199.9" y="159.6">GND</text>
<text x="29.7" y="163.4">GND</text>
<text x="135.9" y="171">100nF</text>
<text x="135.9" y="168.5">C13</text>
<text x="154.9" y="172.3">BZ1</text>
<text x="122.5" y="178.7">R39</text>
<text x="131.3" y="178.7">GND</text>
<text x="154.9" y="174.9">Buzzer</text>
<text x="121.9" y="181.2">100R</text>
<text x="144.8" y="182.5">Q4</text>
<text x="144.8" y="185">MMBT3904</text>
<text x="140.2" y="196.4">GND</text>
</g>
<g font-size="1.8" fill="#a90000">
<text x="56.9" y="41.3" transform="rotate(-90 56.9 41.3)">1</text>
<text x="59.4" y="42" transform="rotate(-90 59.4 42)">24</text>
<text x="62" y="42" transform="rotate(-90 62 42)">36</text>
<text x="64.5" y="42" transform="rotate(-90 64.5 42)">48</text>
<text x="67.1" y="41.3" transform="rotate(-90 67.1 41.3)">9</text>
<text x="118.7" y="41.7">3</text>
<text x="133.1" y="38.8" transform="rotate(-90 133.1 38.8)">2</text>
<text x="146" y="41.7">25</text>
<text x="225.4" y="41.7">1</text>
<text x="233" y="39.1">2</text>
<text x="45" y="46.7">7</text>
<text x="77.4" y="46.7">10</text>
<text x="118.7" y="46.7">4</text>
<text x="146" y="44.2">35</text>
<text x="146" y="46.7">24</text>
<text x="233" y="44.2">3</text>
<text x="44.4" y="51.8">44</text>
<text x="77.4" y="49.3">11</text>
<text x="77.4" y="51.8">12</text>
<text x="118.7" y="49.3">5</text>
<text x="146" y="49.3">34</text>
<text x="146" y="51.8">26</text>
<text x="45" y="56.9">5</text>
<text x="45" y="59.4">6</text>
<text x="77.4" y="54.4">13</text>
<text x="77.4" y="56.9">14</text>
<text x="77.4" y="59.4">15</text>
<text x="146" y="54.4">29</text>
<text x="146" y="56.9">14</text>
<text x="146" y="59.4">16</text>
<text x="45" y="64.5">2</text>
<text x="77.4" y="62">16</text>
<text x="77.4" y="64.5">17</text>
<text x="146" y="62">13</text>
<text x="146" y="64.5">23</text>
<text x="45" y="67.1">3</text>
<text x="45" y="69.6">4</text>
<text x="77.4" y="67.1">29</text>
<text x="77.4" y="69.6">30</text>
<text x="146" y="67.1">27</text>
<text x="146" y="69.6">28</text>
<text x="44.4" y="74.7">18</text>
<text x="44.4" y="77.2">19</text>
<text x="77.4" y="72.1">31</text>
<text x="77.4" y="74.7">32</text>
<text x="77.4" y="77.2">33</text>
<text x="118.1" y="72.1">21</text>
<text x="118.1" y="74.7">22</text>
<text x="118.1" y="77.2">17</text>
<text x="146" y="72.1">30</text>
<text x="146" y="74.7">31</text>
<text x="146" y="77.2">33</text>
<text x="44.4" y="79.8">20</text>
<text x="44.4" y="82.3">39</text>
<text x="77.4" y="79.8">34</text>
<text x="77.4" y="82.3">37</text>
<text x="118.1" y="79.8">18</text>
<text x="118.1" y="82.3">20</text>
<text x="146" y="79.8">36</text>
<text x="146" y="82.3">37</text>
<text x="44.4" y="84.8">40</text>
<text x="44.4" y="87.4">41</text>
<text x="44.4" y="89.9">42</text>
<text x="77.4" y="84.8">38</text>
<text x="118.1" y="84.8">19</text>
<text x="146" y="84.8">10</text>
<text x="146" y="87.4">11</text>
<text x="146" y="89.9">12</text>
<text x="231.7" y="84.8">8</text>
<text x="231.7" y="88.6">3</text>
<text x="249.5" y="84.8">1</text>
<text x="249.5" y="87.4">2</text>
<text x="44.4" y="92.5">43</text>
<text x="44.4" y="95">45</text>
<text x="146.6" y="92.5">8</text>
<text x="146.6" y="95">9</text>
<text x="231.7" y="93.7">5</text>
<text x="249.5" y="91.2">7</text>
<text x="44.4" y="97.5">46</text>
<text x="44.4" y="100.1">21</text>
<text x="146.6" y="97.5">6</text>
<text x="146.6" y="100.1">7</text>
<text x="231.7" y="96.3">6</text>
<text x="249.5" y="96.3">4</text>
<text x="44.4" y="102.6">22</text>
<text x="44.4" y="105.2">25</text>
<text x="44.4" y="107.7">26</text>
<text x="133.1" y="107.4" transform="rotate(-90 133.1 107.4)">1</text>
<text x="44.4" y="110.2">27</text>
<text x="44.4" y="112.8">28</text>
<text x="62" y="120.7" transform="rotate(-90 62 120.7)">23</text>
<text x="64.5" y="120.1" transform="rotate(-90 64.5 120.1)">8</text>
<text x="145.8" y="131.5" transform="rotate(-90 145.8 131.5)">3</text>
<text x="139" y="134.4">1</text>
<text x="145.8" y="139.1" transform="rotate(-90 145.8 139.1)">2</text>
<text x="215.2" y="138.2">8</text>
<text x="234.2" y="138.2">2</text>
<text x="234.2" y="140.7">1</text>
<text x="234.2" y="143.3">3</text>
<text x="215.2" y="145.8">7</text>
<text x="215.2" y="148.3">4</text>
<text x="234.2" y="145.8">6</text>
<text x="234.2" y="148.3">5</text>
<text x="149.2" y="169.9">1</text>
<text x="142" y="179.8" transform="rotate(-90 142 179.8)">3</text>
<text x="149.2" y="175">2</text>
<text x="135.2" y="182.6">1</text>
<text x="142" y="187.4" transform="rotate(-90 142 187.4)">2</text>
</g>
<g font-size="1.8" fill="#0f0f0f">
<text x="105.4" y="41.6">WIFI_OUT</text>
<text x="186.7" y="41.6">SENSOR_ON/OFF</text>
<text x="33" y="46.6">NRST</text>
<text x="87.6" y="51.7">WIFI_RXD</text>
<text x="83.8" y="56.8">TEMP_IN_CS</text>
<text x="83.8" y="59.3">TEMP_IN_SCLK</text>
<text x="87.6" y="54.3">WIFI_TXD</text>
<text x="83.8" y="64.4">TEMP_IN_SIO</text>
<text x="35.6" y="83.4">100R</text>
<text x="24.1" y="89.8">RTC_SCL</text>
<text x="25.4" y="86">WIFI_ENMCU_RLY_2</text>
<text x="26.7" y="92.4">RTC_SDA</text>
<text x="221" y="93.6">RTC_SDA</text>
<text x="31.7" y="97.4">TEMP_IN_OT</text>
<text x="152.4" y="97.4">WIFI_RXD</text>
<text x="152.4" y="100">WIFI_TXD</text>
<text x="221" y="96.2">RTC_SCL</text>
<text x="148.6" y="125.4">WIFI_OUT</text>
<text x="37.8" y="129.6" transform="rotate(-90 37.8 129.6)">BUZZER</text>
<text x="118.1" y="134.3">WIFI_EN</text>
<text x="262.9" y="143.2">TEMP_IN_SIO</text>
<text x="262.9" y="138.1">TEMP_IN_CS</text>
<text x="262.9" y="140.6">TEMP_IN_SCLK</text>
<text x="262.9" y="148.2">TEMP_IN_OT</text>
<text x="106.7" y="182.5">BUZZER</text>
</g>
<text font-size="1.8" fill="#009600" x="41.6" y="82.6" transform="rotate(-90 41.6 82.6)">SENSOR_ON/OFF</text>
<g font-size="1.1" fill="#a90000">
<text x="22.7" y="68.3">4</text>
<text x="25.1" y="71" transform="rotate(-90 25.1 71)">1</text>
<text x="25.1" y="67.2" transform="rotate(-90 25.1 67.2)">3</text>
<text x="27.1" y="68.3">2</text>
</g>
</svg>
